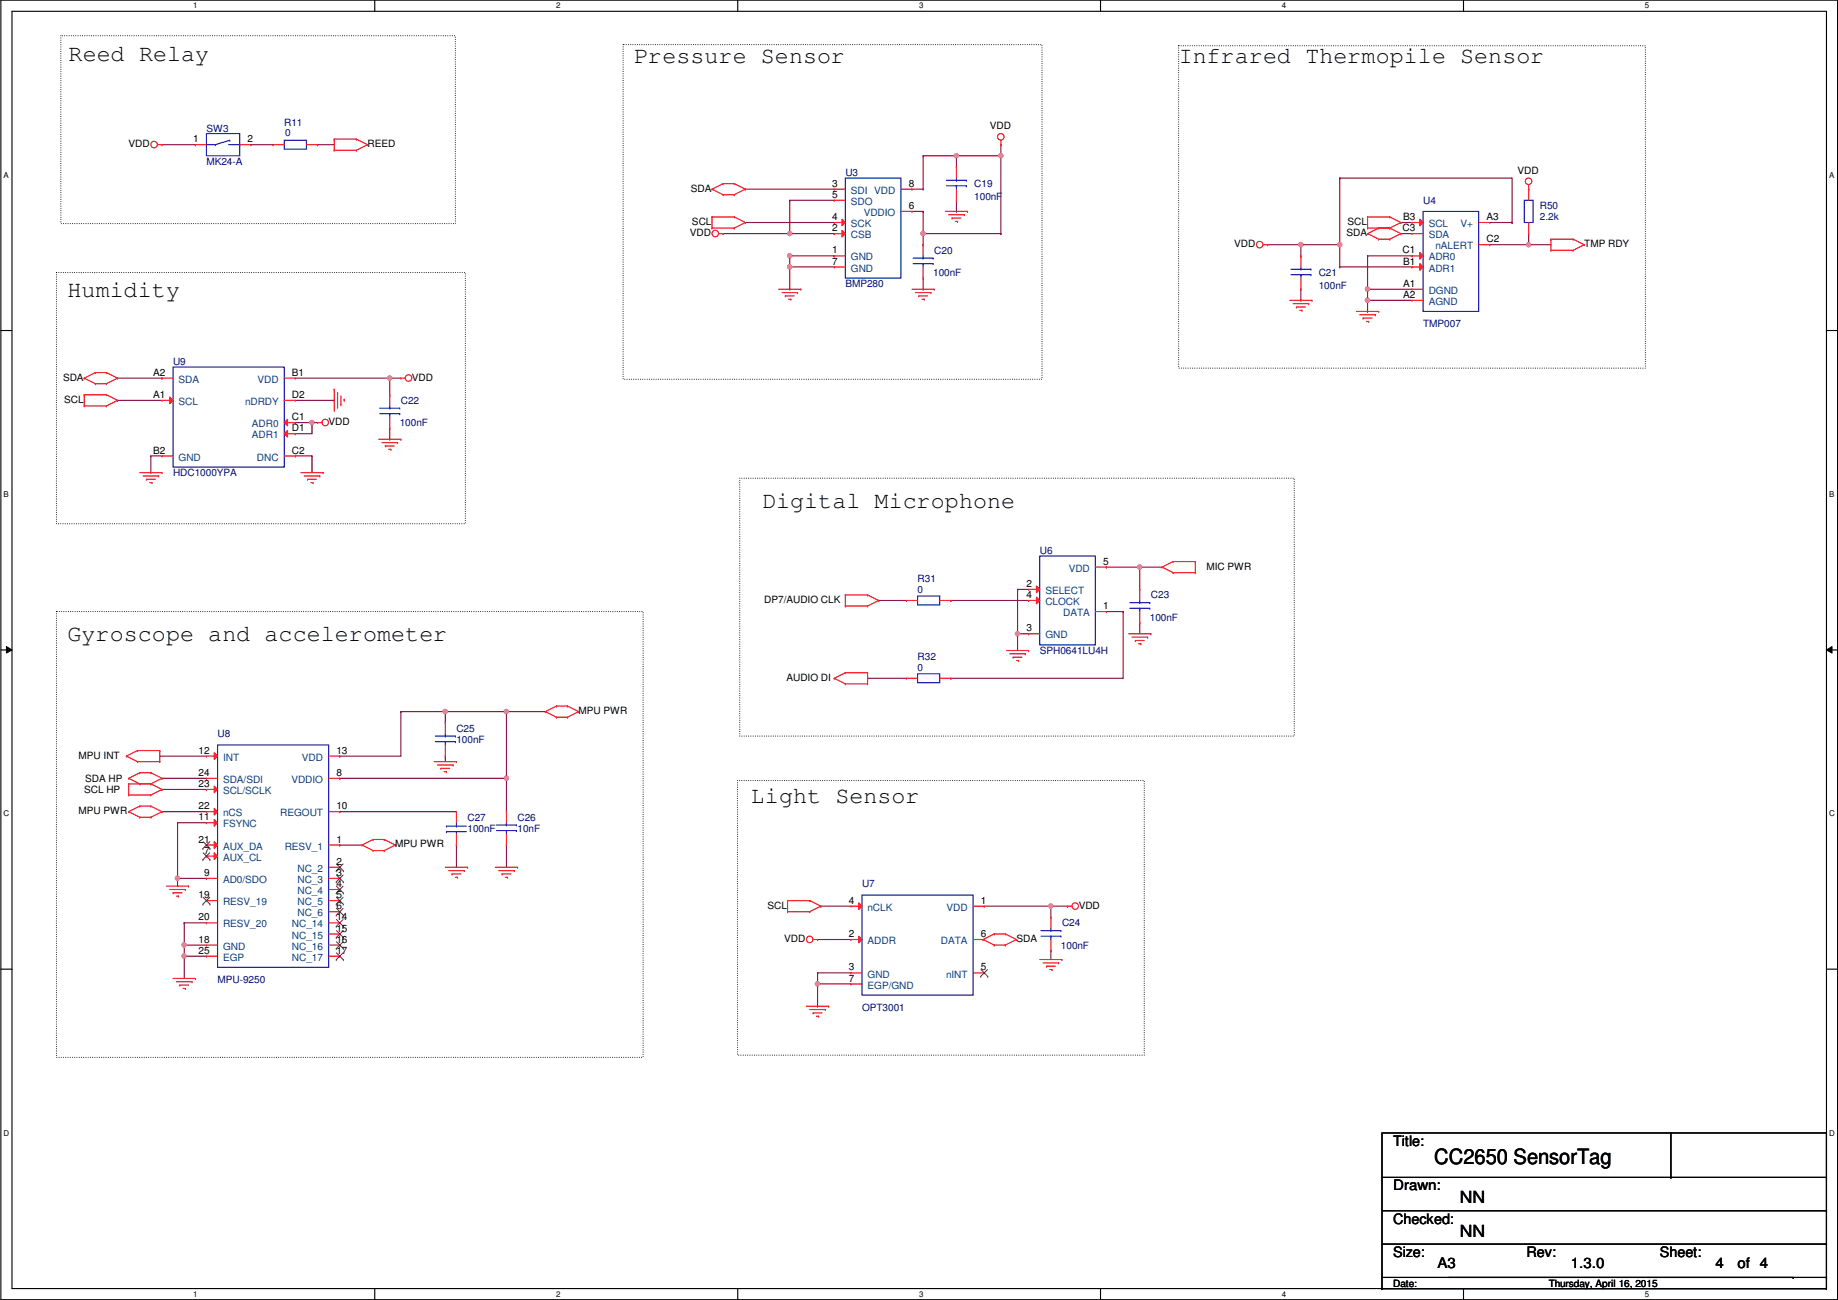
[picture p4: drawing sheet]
<svg xmlns="http://www.w3.org/2000/svg" width="420mm" height="297mm" viewBox="0 0 420 297" stroke-linecap="round" stroke-linejoin="round" font-family="sans-serif">
<path d="M.2 0h419.9v297h-419.9zM2.7 2.6h414.8v291.8h-414.8z" fill="none" stroke="#000" stroke-width=".25"/>
<g fill="#fff">
<path d="M44.2 .3h1v2h-1z"/>
<path d="M44.2 294.7h1v2h-1z"/>
</g>
<path d="M85.7 0v2.6M85.7 294.4v2.6" fill="none" stroke="#000" stroke-width=".25"/>
<g fill="#fff">
<path d="M127.1 .3h1v2h-1z"/>
<path d="M127.1 294.7h1v2h-1z"/>
</g>
<path d="M168.6 0v2.6M168.6 294.4v2.6" fill="none" stroke="#000" stroke-width=".25"/>
<g fill="#fff">
<path d="M210.1 .3h1v2h-1z"/>
<path d="M210.1 294.7h1v2h-1z"/>
</g>
<path d="M251.6 0v2.6M251.6 294.4v2.6" fill="none" stroke="#000" stroke-width=".25"/>
<g fill="#fff">
<path d="M293 .3h1v2h-1z"/>
<path d="M293 294.7h1v2h-1z"/>
</g>
<path d="M334.5 0v2.6M334.5 294.4v2.6" fill="none" stroke="#000" stroke-width=".25"/>
<g fill="#fff">
<path d="M376 .3h1v2h-1z"/>
<path d="M376 294.7h1v2h-1z"/>
<path d="M.8 39h1.2v2h-1.2z"/>
<path d="M418.2 39h1.1v2h-1.1z"/>
<path d="M.8 112h1.2v2h-1.2z"/>
<path d="M418.2 112h1.1v2h-1.1z"/>
</g>
<path d="M.2 75.5h2.5M417.5 75.5h2.6" fill="none" stroke="#000" stroke-width=".25"/>
<g fill="#fff">
<path d="M.8 185h1.3v1.9h-1.3z"/>
<path d="M418.2 185h1.2v1.9h-1.2z"/>
</g>
<path d="M.2 148.5h2.5M417.5 148.5h2.6" fill="none" stroke="#000" stroke-width=".25"/>
<path d="M1.5 147.7l1.2 .8-1.2 .7zM417.5 148.5l1.3-.8v1.5z" fill="#000"/>
<path d="M1.5 147.7l1.2 .8-1.2 .7zM417.5 148.5l1.3-.8v1.5z" fill="none" stroke="#000" stroke-width=".23"/>
<g fill="#fff">
<path d="M.8 257.9h1.3v2h-1.3z"/>
<path d="M418.2 257.9h1.2v2h-1.2z"/>
</g>
<path d="M.2 221.4h2.5M417.5 221.4h2.6" fill="none" stroke="#000" stroke-width=".25"/>
<path d="M13.9 8.2h90.2v42.9h-90.2zM142.4 10.2h95.8v76.5h-95.8zM269.4 10.5h106.7v73.6h-106.7zM12.9 62.3h93.5v57.4h-93.5zM169.1 109.3h126.8v58.9h-126.8zM12.9 139.7h134.1v101.9h-134.1zM168.6 178.4h93v62.7h-93z" fill="none" stroke="#000" stroke-width=".25" stroke-dasharray="0 .5"/>
<g fill="none" stroke="#800040" stroke-width=".25">
<path d="M72.6 33.1h.1M72.6 33.1h3.8M170.4 43.2h.1M170.4 50.8h.1M170.4 43.2h20.3M170.4 50.8h20.3M180.3 58.5h.2M180.5 58.5h.1M340.6 50.8h5M345.6 50.8h.1M115.8 177.8h.1M115.8 177.8v7.7"/>
<path d="M40.6 200.7h.1M40.6 200.7h6.6"/>
</g>
<circle cx="40.6" cy="200.7" r=".49" fill="#f0f"/>
<circle cx="40.6" cy="200.7" r=".49" fill="none" stroke="#f0f" stroke-width=".25"/>
<g fill="none" stroke="#800040" stroke-width=".25">
<path d="M26.9 91.5h.1M26.9 91.5h10.1M26.9 86.4h10.1M37 86.4h.1M36.5 172.8h.1M36.5 172.8h10.7M37 177.8h.1M37 177.8h10.2M101.8 172.8h.1M101.8 172.8v1.2M37 180.4h.1M37 180.4h10.2"/>
<path d="M40.6 188h.1M40.6 188v14.5M40.6 188h6.6M77.7 185.5h.1M77.7 185.5h26.6M104.3 193.1h.1M104.3 193.1v5.1M115.8 193.1h.1M115.8 193.1v5.1M40.6 200.7h.1M187.7 207.1h.1M187.7 207.1h6.8"/>
<path d="M224.7 214.7h.1M224.7 214.7h.3M225 207.1h.1M225 207.1h15.2M240.2 217.2h.1M240.2 217.2v2"/>
</g>
<circle cx="240.2" cy="207" r=".49" fill="#f0f"/>
<circle cx="240.2" cy="207" r=".49" fill="none" stroke="#f0f" stroke-width=".25"/>
<g fill="none" stroke="#800040" stroke-width=".25">
<path d="M165.3 53.4h.1M165.3 53.4h15.2M89.1 86.4h.1M89.1 86.4v3.8M89.1 86.4h2.5M77.7 177.8h.1M77.7 177.8h38.1M37 185.5h.1M37 185.5h10.2M240.2 207.1h.1M240.2 207.1v2.5M240.2 207.1h3.8"/>
<path d="M244 207.1h.1M186.9 224.8h.1M186.9 222.3h.1M186.9 222.3v2.5M186.9 222.3h7.6"/>
</g>
<circle cx="115.7" cy="177.8" r=".49" fill="#f0f"/>
<circle cx="115.7" cy="177.8" r=".49" fill="none" stroke="#f0f" stroke-width=".25"/>
<path d="M42.1 210.9h.1M42.1 215.9h.1M42.1 210.9h5.1M42.1 210.9v7.6M42.1 215.9h5.1" fill="none" stroke="#800040" stroke-width=".25"/>
<circle cx="42.1" cy="218.5" r=".49" fill="#f0f"/>
<circle cx="42.1" cy="218.5" r=".49" fill="none" stroke="#f0f" stroke-width=".25"/>
<circle cx="42.1" cy="215.9" r=".49" fill="#f0f"/>
<circle cx="42.1" cy="215.9" r=".49" fill="none" stroke="#f0f" stroke-width=".25"/>
<path d="M211 53.4h17.8M228.8 53.4h.1M42.1 218.5h.1M42.1 218.5h5.1M42.1 218.5v5.1" fill="none" stroke="#800040" stroke-width=".25"/>
<circle cx="211" cy="53.4" r=".49" fill="#f0f"/>
<circle cx="211" cy="53.4" r=".49" fill="none" stroke="#f0f" stroke-width=".25"/>
<path d="M211 35.6h.1M211 35.6v7.6M211 35.6h7.6M218.6 35.6h.1M208.5 48.3h2.5M208.5 43.2h2.5M211 48.3h.1M211 43.2h.1M211 48.3v5.1M211 66.1h.1M211 63.5v2.6" fill="none" stroke="#800040" stroke-width=".25"/>
<circle cx="218.6" cy="35.6" r=".49" fill="#f0f"/>
<circle cx="218.6" cy="35.6" r=".49" fill="none" stroke="#f0f" stroke-width=".25"/>
<path d="M218.6 38.1h.1M228.8 33.1h.1M228.8 35.6h.1M228.8 33.1v20.3M228.8 35.6h-10.2v2.5M218.6 48.3h.1M218.6 45.8v2.5M228.8 53.4h.1" fill="none" stroke="#800040" stroke-width=".25"/>
<circle cx="228.8" cy="35.6" r=".49" fill="#f0f"/>
<circle cx="228.8" cy="35.6" r=".49" fill="none" stroke="#f0f" stroke-width=".25"/>
<path d="M312.6 58.5h.1M312.6 58.5h10.2M312.6 58.5v7.6M312.6 66.1h.1M312.6 66.1h10.2" fill="none" stroke="#800040" stroke-width=".25"/>
<circle cx="312.6" cy="66.1" r=".49" fill="#f0f"/>
<circle cx="312.6" cy="66.1" r=".49" fill="none" stroke="#f0f" stroke-width=".25"/>
<path d="M312.6 68.6h.1M312.6 66.1v2.5M312.6 68.6h10.2" fill="none" stroke="#800040" stroke-width=".25"/>
<circle cx="312.6" cy="68.6" r=".49" fill="#f0f"/>
<circle cx="312.6" cy="68.6" r=".49" fill="none" stroke="#f0f" stroke-width=".25"/>
<path d="M289.8 55.9h7.6M297.4 55.9h.1M297.4 58.5h.1M297.4 55.9v2.6M297.4 68.6h.1M297.4 66.1v2.5M312.6 71.2h.1M312.6 68.6v2.6" fill="none" stroke="#800040" stroke-width=".25"/>
<circle cx="297.4" cy="55.9" r=".49" fill="#f0f"/>
<circle cx="297.4" cy="55.9" r=".49" fill="none" stroke="#f0f" stroke-width=".25"/>
<path d="M297.4 55.9h8.9M306.3 55.9h.1M306.3 55.9v5.1" fill="none" stroke="#800040" stroke-width=".25"/>
<circle cx="306.2" cy="55.9" r=".49" fill="#f0f"/>
<circle cx="306.2" cy="55.9" r=".49" fill="none" stroke="#f0f" stroke-width=".25"/>
<g fill="none" stroke="#800040" stroke-width=".25">
<path d="M180.5 45.8h.1M180.5 45.8h10.2M180.5 58.5h10.2M190.7 58.5h.1M211 55.9h.1M211 53.4v2.5M306.3 40.7h.1M306.3 40.7h39.3v10.1M306.3 40.7v15.2M345.6 50.8h.1M306.3 61h.1M306.3 61h16.5"/>
<path d="M77.7 172.8h.1M91.6 162.6h.1M91.6 162.6v10.2h-13.9M91.6 162.6h10.2"/>
</g>
<circle cx="180.5" cy="58.4" r=".49" fill="#f0f"/>
<circle cx="180.5" cy="58.4" r=".49" fill="none" stroke="#f0f" stroke-width=".25"/>
<path d="M180.5 58.5v2.5M180.5 61h.1M180.5 61h10.2" fill="none" stroke="#800040" stroke-width=".25"/>
<circle cx="180.5" cy="61" r=".49" fill="#f0f"/>
<circle cx="180.5" cy="61" r=".49" fill="none" stroke="#f0f" stroke-width=".25"/>
<path d="M180.5 53.4h.1M180.5 45.8v7.6M180.5 53.4h10.2M190.7 53.4h.1M180.5 66.1h.1M180.5 61v5.1" fill="none" stroke="#800040" stroke-width=".25"/>
<circle cx="180.5" cy="53.4" r=".49" fill="#f0f"/>
<circle cx="180.5" cy="53.4" r=".49" fill="none" stroke="#f0f" stroke-width=".25"/>
<path d="M101.8 162.6h.1M101.8 162.6h14" fill="none" stroke="#800040" stroke-width=".25"/>
<circle cx="115.7" cy="162.6" r=".49" fill="#f0f"/>
<circle cx="115.7" cy="162.6" r=".49" fill="none" stroke="#f0f" stroke-width=".25"/>
<circle cx="101.8" cy="162.6" r=".49" fill="#f0f"/>
<circle cx="101.8" cy="162.6" r=".49" fill="none" stroke="#f0f" stroke-width=".25"/>
<path d="M340.6 55.9h8.9M349.5 55.9h.1M101.8 162.6h.1M101.8 162.6v2.5M115.8 162.6h.1M115.8 162.6h8.9M115.8 162.6v15.2M186.9 214.7h.1M186.9 214.7h7.6" fill="none" stroke="#800040" stroke-width=".25"/>
<circle cx="349.4" cy="55.9" r=".49" fill="#f0f"/>
<circle cx="349.4" cy="55.9" r=".49" fill="none" stroke="#f0f" stroke-width=".25"/>
<path d="M320.2 50.8h.1M320.2 53.4h.1M320.2 50.8h2.6M320.2 53.4h2.6M349.5 55.9h.1M349.5 53.4v2.5M349.5 55.9h5M354.5 55.9h.1M186.9 224.8h.1M186.9 229.9h.1M186.9 224.8h7.6M186.9 224.8v5.1" fill="none" stroke="#800040" stroke-width=".25"/>
<circle cx="186.9" cy="224.8" r=".49" fill="#f0f"/>
<circle cx="186.9" cy="224.8" r=".49" fill="none" stroke="#f0f" stroke-width=".25"/>
<path d="M232.6 134.7h.1M232.6 134.7h2.6M232.6 134.7v10.1M252.9 129.6h.1M252.9 129.6h12.7M260.6 129.6h.1M260.6 129.6v5.1" fill="none" stroke="#800040" stroke-width=".25"/>
<circle cx="260.5" cy="129.6" r=".49" fill="#f0f"/>
<circle cx="260.5" cy="129.6" r=".49" fill="none" stroke="#f0f" stroke-width=".25"/>
<path d="M217.4 137.2h.1M217.4 137.2h17.8M232.6 144.8h.1M232.6 144.8h2.6M260.6 142.3h.1M260.6 142.3v2.5" fill="none" stroke="#800040" stroke-width=".25"/>
<circle cx="232.6" cy="144.8" r=".49" fill="#f0f"/>
<circle cx="232.6" cy="144.8" r=".49" fill="none" stroke="#f0f" stroke-width=".25"/>
<g fill="none" stroke="#800040" stroke-width=".25">
<path d="M67.5 96.6h.1M67.5 91.5h8.9M67.5 96.6h3.8M76.4 91.5h.1M67.5 104.2h.1M67.5 104.2h3.8M71.3 104.2h.1M71.3 104.2v3.8M200.9 137.2h.1M200.9 137.2h6.3M252.9 139.7h.1M252.9 139.7h3.8"/>
<path d="M256.7 139.7h.1M256.7 139.7v15.3h-39.3M198.3 155h.1M198.3 155h8.9M217.4 155h.1M232.6 144.8h.1M232.6 144.8v3.8M77.7 193.1h.1M77.7 193.1h5.1"/>
</g>
<circle cx="71.3" cy="96.5" r=".49" fill="#f0f"/>
<circle cx="71.3" cy="96.5" r=".49" fill="none" stroke="#f0f" stroke-width=".25"/>
<path d="M67.5 99.1h.1M67.5 86.4h21.6M71.3 96.6h.1M71.3 96.6v2.5h-3.8M71.3 96.6h1.3M89.1 86.4h.1" fill="none" stroke="#800040" stroke-width=".25"/>
<circle cx="89.1" cy="86.4" r=".49" fill="#f0f"/>
<circle cx="89.1" cy="86.4" r=".49" fill="none" stroke="#f0f" stroke-width=".25"/>
<path d="M37 33.1h7.7M44.7 33.1h.1M57.4 33.1h5M62.4 33.1h.1M89.1 97.8v2.6M34.5 104.2h.1M34.5 108h.1M34.5 104.2h2.5M34.5 104.2v3.8M89.1 100.4h.1" fill="none" stroke="#800040" stroke-width=".25"/>
<g fill="none" stroke="#f00" stroke-width=".25">
<path d="M36 33.1h1M37 33.1h.1M44.7 33.1h.1M44.7 33.1h2.5M54.8 33.1h2.6M57.4 33.1h.1M76.4 34.3h.1M76.4 31.8h.1M76.4 31.8h5.1M76.4 34.3h5.1M76.4 31.8v2.5M81.5 31.8h.1"/>
<path d="M81.5 34.3h.1M81.5 31.8l2.5 1.3M84 33.1h.1M84 33.1l-2.5 1.2M228.8 33.1h.1M228.8 32v1.1M162.8 52.1h.1M162.8 49.6h.1M162.8 43.2h.1M162.8 49.6h5M162.8 52.1h5M162.8 49.6v2.5"/>
<path d="M162.8 43.2l2.5 1.3M164.3 53.4h1M165.3 42h.1M165.3 44.5h.1M165.3 53.4h.1M165.3 42l-2.5 1.2M165.3 42h2.5M165.3 44.5h2.5M167.8 49.6h.1M167.8 52.1h.1M167.8 42h.1M167.8 44.5h.1"/>
<path d="M167.8 49.6l2.6 1.2M167.8 42l2.6 1.2M170.4 50.8h.1M170.4 43.2h.1M170.4 50.8l-2.6 1.3M170.4 43.2l-2.6 1.3M211 55.9h.1M211 55.9v2.6M216.1 48.3h5.1M216.9 49.1h3.5M217.6 49.8h.1M217.6 49.8h2.1"/>
<path d="M218.4 50.6h.5M218.9 50.6h.1M220.4 49.1h.1M221.2 48.3h.1M288.7 55.9h1.1M289.8 55.9h.1M312.6 52.1h.1M312.6 49.6h.1M312.6 53.4h.1M312.6 49.6h5.1M312.6 52.1h5.1M312.6 49.6v2.5"/>
<path d="M312.6 53.4l2.6 1.3M315.2 52.1h.1M315.2 54.7h.1M315.2 52.1l-2.6 1.3M315.2 54.7h2.5M317.7 49.6h.1M317.7 52.1h.1M317.7 54.7h.1M317.7 49.6l2.5 1.2M317.7 52.1l2.5 1.3M320.2 50.8h.1M320.2 53.4h.1"/>
<path d="M320.2 50.8l-2.5 1.3M320.2 53.4l-2.5 1.3M349.5 43.2h.1M349.5 53.4h.1M349.5 42.2v3.6M349.5 50.8v2.6M354.5 57.2h.1M354.5 54.7h.1M354.5 54.7h5.1M354.5 57.2h5.1M354.5 54.7v2.5M359.6 54.7h.1"/>
<path d="M359.6 57.2h.1M359.6 54.7l2.6 1.2M362.2 55.9h.1M362.2 55.9l-2.6 1.3M178 66.1h5.1M178.8 66.8h3.5M179.5 67.6h.1M179.5 67.6h2.1M180.3 68.4h.5M180.8 68.4h.1M182.3 66.8h.1M183.1 66.1h.1"/>
<path d="M208.5 66.1h5.1M209.2 66.8h3.6M210 67.6h.1M210 67.6h2M210.8 68.4h.5M211 63.5h.1M211 61v2.5M211.3 68.4h.1M212.8 66.8h.1M213.6 66.1h.1M294.8 68.6h5.1M295.6 69.4h3.6"/>
<path d="M296.4 70.1h.1M296.4 70.1h2M297.1 70.9h.5M297.6 70.9h.1M299.2 69.4h.1M299.9 68.6h.1M310.1 71.2h5.1M310.8 71.9h3.6M311.6 72.7h.1M311.6 72.7h2M312.4 73.4h.5M312.9 73.4h.1"/>
<path d="M314.4 71.9h.1M315.2 71.2h.1M19.3 92.8h.1M19.3 90.2h.1M19.3 86.4h.1M19.3 90.2h5M19.3 92.8h5M19.3 90.2v2.6M19.3 86.4l2.5 1.3M21.8 85.1h.1M21.8 87.7h.1M21.8 85.1l-2.5 1.3"/>
<path d="M21.8 85.1h2.5M21.8 87.7h2.5M24.3 90.2h.1M24.3 92.8h.1M24.3 85.1h.1M24.3 87.7h.1M24.3 90.2l2.6 1.3M24.3 85.1l2.6 1.3M26.9 91.5h.1M26.9 86.4h.1M26.9 91.5l-2.6 1.3M26.9 86.4l-2.6 1.3"/>
<path d="M72.6 96.6h.1M72.6 96.6h1M76.4 88.9h.1M76.4 88.9v5.1M77.2 89.7h.1M77.2 89.7v3.6M77.9 92.5h.1M77.9 90.5v2M78.7 91.2h.1M78.7 91.2v.5M91.6 86.4h.1M91.6 86.4h1.1"/>
<path d="M32 108h5M32.7 108.8h3.6M33.5 109.5h.1M33.5 109.5h2M34.2 110.3h.5M34.7 110.3h.1M36.3 108.8h.1M37 108h.1M68.8 108h5.1M69.5 108.8h3.6M70.3 109.5h.1M70.3 109.5h2"/>
<path d="M71.1 110.3h.5M71.6 110.3h.1M73.1 108.8h.1M73.9 108h.1M86.6 100.4h5M87.3 101.1h3.6M88.1 101.9h.1M88.1 101.9h2M88.8 102.7h.6M89.4 102.7h.1M90.9 101.1h.1M91.6 100.4h.1"/>
<path d="M193.2 138.5h.1M193.2 135.9h.1M193.2 135.9h5.1M193.2 138.5h5.1M193.2 135.9v2.6M198.3 135.9h.1M198.3 138.5h.1M198.3 135.9l2.6 1.3M200.9 137.2h.1M200.9 137.2l-2.6 1.3M207.2 137.2h.1M207.2 137.2h2.6"/>
<path d="M214.8 137.2h2.6M217.4 137.2h.1M265.6 129.6h.1M265.6 129.6l2.6 1.3M268.2 130.9h.1M268.2 128.3h.1M268.2 130.9h5.1M268.2 128.3l-2.6 1.3M268.2 128.3h5.1M273.3 128.3h.1M273.3 130.9h.1M273.3 128.3v2.6"/>
<path d="M190.7 155h.1M190.7 155l2.5 1.3M193.2 156.3h.1M193.2 153.7h.1M193.2 156.3h5.1M193.2 153.7l-2.5 1.3M193.2 153.7h5.1M198.3 153.7h.1M198.3 156.3h.1M198.3 153.7v2.6M207.2 155h.1M207.2 155h2.6"/>
<path d="M214.8 155h2.6M217.4 155h.1M230.1 148.6h5.1M230.8 149.4h3.6M231.6 150.2h.1M231.6 150.2h2M232.4 150.9h.5M232.9 150.9h.1M234.4 149.4h.1M235.2 148.6h.1M258 144.8h5.1M258.8 145.6h3.5"/>
<path d="M259.5 146.3h.1M259.5 146.3h2.1M260.3 147.1h.5M260.8 147.1h.1M262.3 145.6h.1M263.1 144.8h.1M28.9 172.8h.1M28.9 172.8l2.5 1.2M29.4 179.1h.1M29.4 177.8h.1M29.4 179.1h5.1M29.4 179.1v2.6"/>
<path d="M29.4 177.8l2.6 1.3M31.4 174h.1M31.4 171.5h.1M31.4 174h5.1M31.4 171.5l-2.5 1.3M31.4 171.5h5.1M32 176.6h.1M32 179.1h.1M32 176.6l-2.6 1.2M32 176.6h2.5M34.5 179.1h.1M34.5 176.6h.1"/>
<path d="M34.5 179.1l2.5 1.3M34.5 176.6l2.5 1.2M36.5 171.5h.1M36.5 174h.1M36.5 171.5v2.5M37 177.8h.1M37 177.8l-2.5 1.3M99.3 174h5M100 174.8h3.6M100.8 175.6h.1M100.8 175.6h2M101.5 176.3h.6"/>
<path d="M102.1 176.3h.1M103.6 174.8h.1M104.3 174h.1M124.7 162.6h.1M124.7 162.6l2.5 1.3M127.2 163.9h.1M127.2 161.3h.1M127.2 163.9h2.5M127.2 161.3l-2.5 1.3M127.2 161.3h2.5M129.7 163.9h.1M129.7 161.3h.1"/>
<path d="M129.7 161.3l2.6 1.3M132.3 162.6h.1M132.3 162.6l-2.6 1.3M29.4 181.7h.1M29.4 185.5h.1M29.4 181.7h5.1M29.4 185.5l2.6 1.2M32 184.2h.1M32 186.7h.1M32 184.2l-2.6 1.3M32 184.2h2.5M32 186.7h2.5"/>
<path d="M34.5 181.7h.1M34.5 184.2h.1M34.5 186.7h.1M34.5 184.2l2.5 1.3M37 180.4h.1M37 185.5h.1M37 180.4l-2.5 1.3M37 185.5l-2.5 1.2M82.8 193.1h.1M82.8 193.1l2.5 1.3M85.3 194.4h.1M85.3 191.8h.1"/>
<path d="M85.3 194.4h2.5M85.3 191.8l-2.5 1.3M85.3 191.8h2.5M87.8 194.4h.1M87.8 191.8h.1M87.8 191.8l2.6 1.3M90.4 193.1h.1M90.4 193.1l-2.6 1.3M101.8 198.2h5.1M102.6 198.9h3.5M103.3 199.7h.1M103.3 199.7h2.1"/>
<path d="M106.1 198.9h.1M106.9 198.2h.1M113.2 198.2h5.1M114 198.9h3.5M114.8 199.7h.1M114.8 199.7h2M115.8 185.5h.1M115.8 193.1h.1M115.8 185.5v2.5M115.8 190.5v2.6M117.5 198.9h.1M118.3 198.2h.1"/>
<path d="M38 202.5h5.1M38.8 203.2h3.6M39.6 204h.1M39.6 204h2M40.3 204.8h.5M40.8 204.8h.1M42.4 203.2h.1M43.1 202.5h.1M75.1 208.3h2.6M77.7 208.3h.1M104.1 200.4h.5M104.6 200.4h.1"/>
<path d="M115.5 200.4h.5M116 200.4h.1M180 208.3h.1M180 205.8h.1M180 205.8h5.1M180 208.3h5.1M180 205.8v2.5M185.1 205.8h.1M185.1 208.3h.1M185.1 205.8l2.6 1.3M185.9 214.7h1M186.9 214.7h.1"/>
<path d="M187.7 207.1h.1M187.7 207.1l-2.6 1.2M224.7 214.7h.1M224.7 214.7l2.6 1.2M227.3 215.9h.1M227.3 213.4h.1M227.3 215.9h2.5M227.3 213.4l-2.6 1.3M227.3 213.4h2.5M229.8 215.9h.1M229.8 213.4h.1M229.8 213.4l2.6 1.3"/>
<path d="M232.4 214.7h.1M232.4 214.7l-2.6 1.2M237.7 219.2h5.1M242.8 219.2h.1M244 207.1h.1M244 207.1h1.1M39.6 223.6h5.1M40.3 224.3h3.6M41.1 225.1h.1M41.1 225.1h2M41.9 225.8h.5M42.4 225.8h.1"/>
<path d="M43.9 224.3h.1M44.7 223.6h.1M184.4 229.9h5M185.1 230.7h3.6M185.9 231.4h.1M185.9 231.4h2M186.6 232.2h.5M187.1 232.2h.1M188.7 230.7h.1M189.4 229.9h.1M238.5 220h3.5M239.2 220.8h.1"/>
<path d="M239.2 220.8h2M240 221.5h.5M240.5 221.5h.1M242 220h.1"/>
<circle cx="35.2" cy="33" r=".75"/>
<circle cx="228.8" cy="31.3" r=".75"/>
<circle cx="163.5" cy="53.4" r=".75"/>
<circle cx="288" cy="55.9" r=".75"/>
<circle cx="349.4" cy="41.4" r=".75"/>
<circle cx="74.3" cy="96.5" r=".75"/>
<circle cx="93.4" cy="86.4" r=".75"/>
<circle cx="185.1" cy="214.6" r=".75"/>
<circle cx="245.8" cy="207" r=".75"/>
</g>
<g fill="none" stroke="#000" stroke-width=".25">
<path d="M315.9 258.9h101.6v33h-101.6zM382 258.9v10.1M315.9 269h101.6M315.9 276.6h101.6M382 269h.1M417.5 269h.1M417.5 276.6h.1M315.9 294.4h.1M315.9 284.3h101.6M315.9 291.9v2.5M315.9 294.4h101.6M331.2 291.9h78.7"/>
<path d="M409.9 291.9h.1M417.5 284.3h.1M417.5 294.4h.1M417.5 291.9h.1M417.5 291.9v2.5"/>
</g>
<g fill="none" stroke="#00f" stroke-width=".25">
<path d="M47.2 30.5h7.6v5.1h-7.6zM47.2 33.1h2M49.2 33.1h.1M52.3 33.1h2.5M52.5 32h.1M52.5 32l-3.3 1.1M54.8 33.1h.1M208.7 59h4.6M211 59h.1M211 58.5v.5M213.3 59h.1M348.4 45.8h2.1v5h-2.1z"/>
<path d="M208.7 60.2h4.6M211 60.2h.1M211 60.2v.8M213.3 60.2h.1M209.8 136.2h5v2h-5zM209.8 154h5v2h-5zM49.7 170.2h25.4v50.8h-25.4zM113.5 189.8h4.6M113.5 188.5h4.6M115.8 188.5h.1M115.8 189.8h.1M115.8 188v.5"/>
<path d="M115.8 189.8v.7M118.1 189.8h.1M118.1 188.5h.1"/>
</g>
<path d="M76.9 209.1h.1M76.9 207.6l1.6 1.5M78.4 207.6l-1.5 1.5M78.5 209.1h.1" fill="none" stroke="#804000" stroke-width=".23"/>
<path d="M49 192.3l.7 .8-.7 .7z" fill="#f00"/>
<path d="M47.2 193.1h.1M47.2 193.1h2.5M49 192.3l.7 .8-.7 .7z" fill="none" stroke="#f00" stroke-width=".25"/>
<path d="M46.4 193.9h.1M46.4 192.3l1.6 1.6M48 192.3l-1.6 1.6M48 193.9h.1" fill="none" stroke="#804000" stroke-width=".23"/>
<path d="M49 194.9l.7 .7-.7 .8z" fill="#f00"/>
<path d="M75.1 177.8h2.6M77.7 177.8h.1M47.2 195.6h.1M47.2 195.6h2.5M49 194.9l.7 .7-.7 .8zM75.1 185.5h2.6M77.7 185.5h.1M47.2 200.7h.1M47.2 200.7h2.5" fill="none" stroke="#f00" stroke-width=".25"/>
<path d="M46.4 196.4h.1M46.4 194.9l1.6 1.5M48 194.9l-1.6 1.5M48 196.4h.1" fill="none" stroke="#804000" stroke-width=".23"/>
<path d="M49 187.2l.7 .8-.7 .8z" fill="#f00"/>
<path d="M47.2 188h.1M47.2 188h2.5M49 187.2l.7 .8-.7 .8z" fill="none" stroke="#f00" stroke-width=".25"/>
<path d="M49 172l.7 .8-.7 .7z" fill="#f00"/>
<g fill="none" stroke="#f00" stroke-width=".25">
<path d="M47.2 172.8h.1M47.2 172.8h2.5M49 172l.7 .8-.7 .7zM75.1 172.8h2.6M77.7 172.8h.1M75.1 193.1h2.6M77.7 193.1h.1M47.2 215.9h.1M47.2 205.8h.1M47.2 210.9h.1M47.2 215.9h2.5M47.2 205.8h2.5"/>
<path d="M47.2 210.9h2.5"/>
</g>
<path d="M46.4 206.6h.1M46.4 205l1.6 1.6M48 205l-1.6 1.6M48 206.6h.1" fill="none" stroke="#804000" stroke-width=".23"/>
<path d="M49 184.7l.7 .8-.7 .7z" fill="#f00"/>
<path d="M47.2 185.5h.1M47.2 185.5h2.5M49 184.7l.7 .8-.7 .7z" fill="none" stroke="#f00" stroke-width=".25"/>
<path d="M49 179.6l.7 .8-.7 .7z" fill="#f00"/>
<g fill="none" stroke="#f00" stroke-width=".25">
<path d="M37 86.4h.1M37 86.4h2.6M89.1 90.2h.1M89.1 97.8h.1M89.1 90.2v2.6M89.1 95.3v2.5M37 104.2h.1M37 104.2h2.6M47.2 177.8h.1M47.2 177.8h2.5M49 179.6l.7 .8-.7 .7zM47.2 180.4h.1"/>
<path d="M47.2 180.4h2.5M75.1 198.2h2.6M77.7 198.2h.1M47.2 218.5h.1M47.2 218.5h2.5M75.1 218.5h2.6M75.1 210.9h2.6M75.1 213.4h2.6M75.1 215.9h2.6M75.1 200.7h2.6M75.1 203.2h2.6M75.1 205.8h2.6"/>
<path d="M77.7 210.9h.1M77.7 213.4h.1M77.7 215.9h.1M77.7 218.5h.1M77.7 200.7h.1M77.7 203.2h.1M77.7 205.8h.1"/>
</g>
<g fill="none" stroke="#804000" stroke-width=".23">
<path d="M76.9 199h.1M76.9 197.4l1.6 1.6M76.9 199.9l1.6 1.6M78.4 197.4l-1.5 1.6M78.4 199.9l-1.5 1.6M78.5 199h.1M76.9 211.7h.1M76.9 214.2h.1M76.9 216.7h.1M76.9 219.3h.1M76.9 201.5h.1M76.9 204h.1"/>
<path d="M76.9 206.6h.1M76.9 210.1l1.6 1.6M76.9 212.6l1.6 1.6M76.9 215.2l1.6 1.5M76.9 217.7l1.6 1.6M76.9 202.5l1.6 1.5M76.9 205l1.6 1.6M78.4 210.1l-1.5 1.6M78.4 212.6l-1.5 1.6M78.4 215.2l-1.5 1.5M78.4 217.7l-1.5 1.6M78.4 202.5l-1.5 1.5"/>
<path d="M78.4 205l-1.5 1.6M78.5 211.7h.1M78.5 214.2h.1M78.5 216.7h.1M78.5 219.3h.1M78.5 201.5h.1M78.5 204h.1M78.5 206.6h.1"/>
</g>
<path d="M39.6 83.9h25.4v22.8h-25.4zM86.8 94.5h4.6M86.8 93.3h4.6M89.1 93.3h.1M89.1 94.5h.1M89.1 92.8v.5M89.1 94.5v.8M91.4 94.5h.1M91.4 93.3h.1" fill="none" stroke="#00f" stroke-width=".25"/>
<path d="M38.8 90.7l.8 .8-.8 .7z" fill="#f00"/>
<path d="M37 91.5h.1M37 91.5h2.6M38.8 90.7l.8 .8-.8 .7zM65 86.4h2.5M67.5 86.4h.1" fill="none" stroke="#f00" stroke-width=".25"/>
<path d="M65 96.6l.7-.8v1.5z" fill="#f00"/>
<path d="M65 96.6l.7-.8v1.5zM65 96.6h2.5M67.5 96.6h.1" fill="none" stroke="#f00" stroke-width=".25"/>
<path d="M65 99.1l.7-.8v1.6z" fill="#f00"/>
<g fill="none" stroke="#f00" stroke-width=".25">
<path d="M322.8 53.4h.1M322.8 53.4h2.5M338 55.9h2.6M338 50.8h2.6M340.6 55.9h.1M340.6 50.8h.1M322.8 66.1h.1M322.8 68.6h.1M322.8 66.1h2.5M322.8 68.6h2.5M65 99.1l.7-.8v1.6zM65 99.1h2.5"/>
<path d="M65 91.5h2.5M67.5 99.1h.1M67.5 91.5h.1M65 104.2h2.5M67.5 104.2h.1"/>
</g>
<path d="M325.3 48.3h12.7v22.9h-12.7z" fill="none" stroke="#00f" stroke-width=".25"/>
<path d="M324.6 60.2l.7 .8-.7 .8z" fill="#f00"/>
<path d="M322.8 61h.1M322.8 61h2.5M324.6 60.2l.7 .8-.7 .8z" fill="none" stroke="#f00" stroke-width=".25"/>
<path d="M324.6 50.1l.7 .7-.7 .8z" fill="#f00"/>
<path d="M322.8 50.8h.1M322.8 50.8h2.5M324.6 50.1l.7 .7-.7 .8z" fill="none" stroke="#f00" stroke-width=".25"/>
<path d="M324.6 57.7l.7 .8-.7 .7z" fill="#f00"/>
<path d="M297.4 58.5h.1M297.4 58.5v2.5M322.8 58.5h.1M322.8 58.5h2.5M324.6 57.7l.7 .8-.7 .7zM297.4 66.1h.1M297.4 63.5v2.6M222.5 222.3h2.5M225 222.3h.1" fill="none" stroke="#f00" stroke-width=".25"/>
<path d="M295.1 62.8h4.6M295.1 61.5h4.6M297.4 61.5h.1M297.4 62.8h.1M297.4 61v.5M297.4 62.8v.7M299.7 62.8h.1M299.7 61.5h.1M197.1 204.5h25.4v22.9h-25.4z" fill="none" stroke="#00f" stroke-width=".25"/>
<path d="M224.2 223.1h.1M224.2 221.5l1.6 1.6M225.8 221.5l-1.6 1.6M225.8 223.1h.1" fill="none" stroke="#804000" stroke-width=".23"/>
<path d="M196.3 213.9l.8 .8-.8 .7z" fill="#f00"/>
<path d="M194.5 214.7h.1M194.5 214.7h2.6M196.3 213.9l.8 .8-.8 .7zM222.5 207.1h2.5M225 207.1h.1M194.5 222.3h.1M194.5 224.8h.1M194.5 222.3h2.6M194.5 224.8h2.6" fill="none" stroke="#f00" stroke-width=".25"/>
<path d="M196.3 206.3l.8 .8-.8 .7z" fill="#f00"/>
<path d="M190.7 58.5h.1M190.7 58.5h2.5M194.5 207.1h.1M194.5 207.1h2.6M196.3 206.3l.8 .8-.8 .7zM222.5 214.7h2.5M225 214.7h.1" fill="none" stroke="#f00" stroke-width=".25"/>
<path d="M193.2 40.7h12.7v22.8h-12.7z" fill="none" stroke="#00f" stroke-width=".25"/>
<path d="M192.5 52.6l.7 .8-.7 .7z" fill="#f00"/>
<path d="M190.7 53.4h.1M190.7 43.2h.1M190.7 53.4h2.5M190.7 43.2h2.5M192.5 52.6l.7 .8-.7 .7zM205.9 48.3h2.6M208.5 48.3h.1M190.7 61h.1M190.7 61h2.5" fill="none" stroke="#f00" stroke-width=".25"/>
<path d="M192.5 50.1l.7 .7-.7 .8z" fill="#f00"/>
<g fill="none" stroke="#f00" stroke-width=".25">
<path d="M190.7 50.8h.1M190.7 45.8h.1M190.7 50.8h2.5M190.7 45.8h2.5M192.5 50.1l.7 .7-.7 .8zM205.9 43.2h2.6M208.5 43.2h.1M250.4 129.6h2.5M252.9 129.6h.1M260.6 134.7h.1M260.6 134.7v2.5M260.6 139.7v2.6"/>
<path d="M260.6 142.3h.1M101.8 165.1h.1M101.8 172.8h.1M101.8 165.1v2.6M101.8 170.2v2.6"/>
</g>
<g fill="none" stroke="#00f" stroke-width=".25">
<path d="M237.7 127h12.7v20.4h-12.7zM258.3 139h4.5M258.3 137.7h4.5M260.6 137.7h.1M260.6 139h.1M260.6 137.2v.5M260.6 139v.7M262.8 139h.1M262.8 137.7h.1M99.5 169.5h4.6M99.5 168.2h4.6M101.8 168.2h.1"/>
<path d="M101.8 169.5h.1M101.8 167.7v.5M101.8 169.5v.7M104.1 169.5h.1M104.1 168.2h.1"/>
</g>
<path d="M236.9 133.9l.8 .8-.8 .7z" fill="#f00"/>
<path d="M235.2 134.7h.1M235.2 134.7h2.5M236.9 133.9l.8 .8-.8 .7z" fill="none" stroke="#f00" stroke-width=".25"/>
<path d="M236.9 136.4l.8 .8-.8 .8z" fill="#f00"/>
<g fill="none" stroke="#f00" stroke-width=".25">
<path d="M62.4 33.1h.1M62.4 33.1h2.6M70.1 33.1h2.5M72.6 33.1h.1M218.6 38.1h.1M218.6 38.1v2.6M218.6 45.8h.1M218.6 43.2v2.6M235.2 137.2h.1M235.2 137.2h2.5M236.9 136.4l.8 .8-.8 .8zM250.4 139.7h2.5"/>
<path d="M252.9 139.7h.1M235.2 144.8h.1M235.2 144.8h2.5M104.3 193.1h.1M104.3 185.5h.1M104.3 185.5v2.5M104.3 190.5v2.6M240.2 209.6h.1M240.2 217.2h.1M240.2 209.6v2.5M240.2 214.7v2.5"/>
</g>
<g fill="none" stroke="#00f" stroke-width=".25">
<path d="M65 32h5.1v2.1h-5.1zM216.4 42.5h4.5M216.4 41.2h4.5M218.6 41.2h.1M218.6 42.5h.1M218.6 40.7v.5M218.6 42.5v.7M220.9 42.5h.1M220.9 41.2h.1M102.1 188.8h.1M102.1 190h.1M102.1 188.8h4.5"/>
<path d="M102.1 190h4.5M104.3 190h.1M104.3 188.8h.1M104.3 188v.8M104.3 190v.5M237.9 213.9h4.6M237.9 212.6h4.6M240.2 212.6h.1M240.2 213.9h.1M240.2 212.1v.5M240.2 213.9v.8M242.5 213.9h.1"/>
<path d="M242.5 212.6h.1"/>
</g>
<circle cx="40.6" cy="200.7" r=".49" fill="#f0f"/>
<circle cx="40.6" cy="200.7" r=".49" fill="none" stroke="#f0f" stroke-width=".25"/>
<circle cx="240.2" cy="207" r=".49" fill="#f0f"/>
<circle cx="240.2" cy="207" r=".49" fill="none" stroke="#f0f" stroke-width=".25"/>
<circle cx="115.7" cy="177.8" r=".49" fill="#f0f"/>
<circle cx="115.7" cy="177.8" r=".49" fill="none" stroke="#f0f" stroke-width=".25"/>
<circle cx="42.1" cy="218.5" r=".49" fill="#f0f"/>
<circle cx="42.1" cy="218.5" r=".49" fill="none" stroke="#f0f" stroke-width=".25"/>
<circle cx="42.1" cy="215.9" r=".49" fill="#f0f"/>
<circle cx="42.1" cy="215.9" r=".49" fill="none" stroke="#f0f" stroke-width=".25"/>
<circle cx="211" cy="53.4" r=".49" fill="#f0f"/>
<circle cx="211" cy="53.4" r=".49" fill="none" stroke="#f0f" stroke-width=".25"/>
<circle cx="218.6" cy="35.6" r=".49" fill="#f0f"/>
<circle cx="218.6" cy="35.6" r=".49" fill="none" stroke="#f0f" stroke-width=".25"/>
<circle cx="228.8" cy="35.6" r=".49" fill="#f0f"/>
<circle cx="228.8" cy="35.6" r=".49" fill="none" stroke="#f0f" stroke-width=".25"/>
<circle cx="312.6" cy="66.1" r=".49" fill="#f0f"/>
<circle cx="312.6" cy="66.1" r=".49" fill="none" stroke="#f0f" stroke-width=".25"/>
<circle cx="312.6" cy="68.6" r=".49" fill="#f0f"/>
<circle cx="312.6" cy="68.6" r=".49" fill="none" stroke="#f0f" stroke-width=".25"/>
<circle cx="297.4" cy="55.9" r=".49" fill="#f0f"/>
<circle cx="297.4" cy="55.9" r=".49" fill="none" stroke="#f0f" stroke-width=".25"/>
<circle cx="306.2" cy="55.9" r=".49" fill="#f0f"/>
<circle cx="306.2" cy="55.9" r=".49" fill="none" stroke="#f0f" stroke-width=".25"/>
<circle cx="180.5" cy="58.4" r=".49" fill="#f0f"/>
<circle cx="180.5" cy="58.4" r=".49" fill="none" stroke="#f0f" stroke-width=".25"/>
<circle cx="180.5" cy="61" r=".49" fill="#f0f"/>
<circle cx="180.5" cy="61" r=".49" fill="none" stroke="#f0f" stroke-width=".25"/>
<circle cx="180.5" cy="53.4" r=".49" fill="#f0f"/>
<circle cx="180.5" cy="53.4" r=".49" fill="none" stroke="#f0f" stroke-width=".25"/>
<circle cx="115.7" cy="162.6" r=".49" fill="#f0f"/>
<circle cx="115.7" cy="162.6" r=".49" fill="none" stroke="#f0f" stroke-width=".25"/>
<circle cx="101.8" cy="162.6" r=".49" fill="#f0f"/>
<circle cx="101.8" cy="162.6" r=".49" fill="none" stroke="#f0f" stroke-width=".25"/>
<circle cx="349.4" cy="55.9" r=".49" fill="#f0f"/>
<circle cx="349.4" cy="55.9" r=".49" fill="none" stroke="#f0f" stroke-width=".25"/>
<circle cx="186.9" cy="224.8" r=".49" fill="#f0f"/>
<circle cx="186.9" cy="224.8" r=".49" fill="none" stroke="#f0f" stroke-width=".25"/>
<circle cx="260.5" cy="129.6" r=".49" fill="#f0f"/>
<circle cx="260.5" cy="129.6" r=".49" fill="none" stroke="#f0f" stroke-width=".25"/>
<circle cx="232.6" cy="144.8" r=".49" fill="#f0f"/>
<circle cx="232.6" cy="144.8" r=".49" fill="none" stroke="#f0f" stroke-width=".25"/>
<circle cx="71.3" cy="96.5" r=".49" fill="#f0f"/>
<circle cx="71.3" cy="96.5" r=".49" fill="none" stroke="#f0f" stroke-width=".25"/>
<circle cx="89.1" cy="86.4" r=".49" fill="#f0f"/>
<circle cx="89.1" cy="86.4" r=".49" fill="none" stroke="#f0f" stroke-width=".25"/>
<g font-size="5.3">
<text x="15.7" y="14">Reed Relay</text>
<text x="145" y="14.5">Pressure Sensor</text>
<text x="269.4" y="14.5">Infrared Thermopile Sensor</text>
<text x="15.4" y="67.8">Humidity</text>
<text x="174.2" y="116.1">Digital Microphone</text>
<text x="15.4" y="146.6">Gyroscope and accelerometer</text>
<text x="171.7" y="183.4">Light Sensor</text>
</g>
<text font-size="4.8" x="327.9" y="266">CC2650 SensorTag</text>
<g font-size="3.8">
<text x="333.7" y="275">NN</text>
<text x="333.7" y="282.6">NN</text>
</g>
<g font-size="3.3">
<text x="318.5" y="261.8">Title:</text>
<text x="318.5" y="272">Drawn:</text>
<text x="318.5" y="279.6">Checked:</text>
<text x="318.5" y="287.2">Size:</text>
<text x="348.9" y="287.2">Rev:</text>
<text x="379.4" y="287.2">Sheet:</text>
<text x="328.6" y="289.8">A3</text>
<text x="359.1" y="289.8">1.3.0</text>
<text x="392.1" y="289.8">4</text>
<text x="397.2" y="289.8">of 4</text>
</g>
<g font-size="2.3" fill="#000080">
<text x="65" y="28.8">R11</text>
<text x="47.2" y="30.1">SW3</text>
<text x="65.2" y="31.1">0</text>
<text x="47.2" y="37.7">MK24-A</text>
<text x="193.2" y="40.2">U3</text>
<text x="222.7" y="42.8">C19</text>
<text x="222.7" y="45.8">100nF</text>
<text x="325.3" y="46.6">U4</text>
<text x="352" y="47.8">R50</text>
<text x="352" y="50.4">2.2k</text>
<text x="213.6" y="58">C20</text>
<text x="193.2" y="65.6">BMP280</text>
<text x="213.3" y="63.1">100nF</text>
<text x="301.4" y="63.1">C21</text>
<text x="301.4" y="66.1">100nF</text>
<text x="325.3" y="74.8">TMP007</text>
<text x="39.6" y="83.4">U9</text>
<text x="91.6" y="92.3">C22</text>
<text x="91.4" y="97.4">100nF</text>
<text x="39.6" y="108.8">HDC1000YPA</text>
<text x="237.7" y="126.6">U6</text>
<text x="209.7" y="132.9">R31</text>
<text x="209.7" y="135.5">0</text>
<text x="263.1" y="136.7">C23</text>
<text x="262.8" y="141.8">100nF</text>
<text x="237.7" y="149.4">SPH0641LU4H</text>
<text x="209.7" y="150.7">R32</text>
<text x="209.7" y="153.2">0</text>
<text x="104.3" y="167.2">C25</text>
<text x="49.7" y="168.5">U8</text>
<text x="104.3" y="169.8">100nF</text>
<text x="106.9" y="187.5">C27</text>
<text x="106.9" y="190.1">100nF</text>
<text x="118.3" y="187.5">C26</text>
<text x="118.3" y="190.1">10nF</text>
<text x="197" y="202.8">U7</text>
<text x="242.8" y="211.7">C24</text>
<text x="242.5" y="216.7">100nF</text>
<text x="49.7" y="224.6">MPU-9250</text>
<text x="197" y="231">OPT3001</text>
</g>
<g font-size="2.3">
<text x="226.3" y="29.5">VDD</text>
<text x="29.4" y="33.6">VDD</text>
<text x="44.1" y="32.5">1</text>
<text x="56.6" y="32.5">2</text>
<text x="84" y="33.6">REED</text>
<text x="346.9" y="39.7">VDD</text>
<text x="157.9" y="43.8">SDA</text>
<text x="190.2" y="42.7">3</text>
<text x="190.2" y="45.2">5</text>
<text x="207.7" y="47.8">6</text>
<text x="207.7" y="42.7">8</text>
<text x="157.7" y="53.9">VDD</text>
<text x="158.2" y="51.4">SCL</text>
<text x="190.2" y="52.8">2</text>
<text x="190.2" y="50.3">4</text>
<text x="307.8" y="53.9">SDA</text>
<text x="308" y="51.4">SCL</text>
<text x="320.6" y="52.8">C3</text>
<text x="320.7" y="50.3">B3</text>
<text x="339.8" y="50.3">A3</text>
<text x="190.2" y="57.9">1</text>
<text x="282.1" y="56.5">VDD</text>
<text x="320.6" y="57.9">C1</text>
<text x="339.8" y="55.4">C2</text>
<text x="362.2" y="56.5">TMP RDY</text>
<text x="190.2" y="60.5">7</text>
<text x="320.7" y="65.5">A1</text>
<text x="320.7" y="60.5">B1</text>
<text x="320.7" y="68.1">A2</text>
<text x="14.4" y="87">SDA</text>
<text x="35" y="85.9">A2</text>
<text x="66.7" y="85.9">B1</text>
<text x="94.2" y="87">VDD</text>
<text x="14.7" y="92">SCL</text>
<text x="35" y="90.9">A1</text>
<text x="66.7" y="90.9">D2</text>
<text x="66.7" y="96">C1</text>
<text x="66.7" y="98.6">D1</text>
<text x="75.1" y="97.1">VDD</text>
<text x="35" y="103.6">B2</text>
<text x="66.7" y="103.6">C2</text>
<text x="252.2" y="129">5</text>
<text x="275.8" y="130.1">MIC PWR</text>
<text x="174.7" y="137.8">DP7/AUDIO CLK</text>
<text x="234.6" y="134.1">2</text>
<text x="234.6" y="136.7">4</text>
<text x="252.2" y="139.2">1</text>
<text x="234.6" y="144.3">3</text>
<text x="179.8" y="155.5">AUDIO DI</text>
<text x="132.3" y="163.2">MPU PWR</text>
<text x="18" y="173.3">MPU INT</text>
<text x="45.4" y="172.2">12</text>
<text x="76.9" y="172.2">13</text>
<text x="19.5" y="178.6">SDA HP</text>
<text x="45.4" y="179.8">23</text>
<text x="45.4" y="177.3">24</text>
<text x="76.9" y="177.3">8</text>
<text x="19.3" y="181.2">SCL HP</text>
<text x="45.4" y="184.9">22</text>
<text x="76.9" y="184.9">10</text>
<text x="18" y="186">MPU PWR</text>
<text x="45.4" y="187.5">11</text>
<text x="45.4" y="192.5">21</text>
<text x="46.7" y="195.1">7</text>
<text x="76.9" y="192.5">1</text>
<text x="76.9" y="197.6">2</text>
<text x="90.4" y="193.6">MPU PWR</text>
<text x="46.7" y="200.2">9</text>
<text x="76.9" y="200.2">3</text>
<text x="76.9" y="202.7">4</text>
<text x="45.4" y="205.2">19</text>
<text x="76.9" y="207.8">6</text>
<text x="76.9" y="205.2">5</text>
<text x="175.5" y="207.6">SCL</text>
<text x="194" y="206.5">4</text>
<text x="224.2" y="206.5">1</text>
<text x="246.6" y="207.6">VDD</text>
<text x="45.4" y="215.4">18</text>
<text x="45.4" y="210.3">20</text>
<text x="76.9" y="210.3">14</text>
<text x="76.9" y="212.9">15</text>
<text x="76.9" y="215.4">16</text>
<text x="179.3" y="215.2">VDD</text>
<text x="194" y="214.1">2</text>
<text x="224.2" y="214.1">6</text>
<text x="232.4" y="215.2">SDA</text>
<text x="45.4" y="217.9">25</text>
<text x="76.9" y="217.9">17</text>
<text x="194" y="221.7">3</text>
<text x="224.2" y="221.7">5</text>
<text x="194" y="224.3">7</text>
<text x="318.5" y="294">Date:</text>
<text x="354" y="294">Thursday, April 16, 2015</text>
</g>
<g font-size="2.3" fill="#004080">
<text x="194.5" y="44.3">SDI VDD</text>
<text x="194.5" y="46.8">SDO</text>
<text x="194.5" y="51.9">SCK</text>
<text x="197.4" y="49.4">VDDIO</text>
<text x="326.6" y="51.9">SCL</text>
<text x="333.9" y="51.9">V+</text>
<text x="194.5" y="59.5">GND</text>
<text x="194.5" y="54.4">CSB</text>
<text x="326.6" y="54.4">SDA</text>
<text x="326.6" y="59.5">ADR0</text>
<text x="328.2" y="57">nALERT</text>
<text x="194.5" y="62.1">GND</text>
<text x="326.6" y="62.1">ADR1</text>
<text x="326.6" y="67.1">DGND</text>
<text x="326.6" y="69.7">AGND</text>
<text x="40.8" y="87.5">SDA</text>
<text x="58.9" y="87.5">VDD</text>
<text x="40.8" y="92.5">SCL</text>
<text x="56" y="92.5">nDRDY</text>
<text x="57.6" y="97.6">ADR0</text>
<text x="57.6" y="100.2">ADR1</text>
<text x="40.8" y="105.2">GND</text>
<text x="58.7" y="105.2">DNC</text>
<text x="244.3" y="130.6">VDD</text>
<text x="239" y="135.7">SELECT</text>
<text x="239" y="138.3">CLOCK</text>
<text x="243" y="140.8">DATA</text>
<text x="239" y="145.9">GND</text>
<text x="51" y="173.8">INT</text>
<text x="69" y="173.8">VDD</text>
<text x="51" y="178.9">SDA/SDI</text>
<text x="66.6" y="178.9">VDDIO</text>
<text x="51" y="181.4">SCL/SCLK</text>
<text x="51" y="189.1">FSYNC</text>
<text x="51" y="186.5">nCS</text>
<text x="64.1" y="186.5">REGOUT</text>
<text x="51" y="194.1">AUX_DA</text>
<text x="51" y="196.7">AUX_CL</text>
<text x="65.1" y="194.1">RESV_1</text>
<text x="51" y="201.8">AD0/SDO</text>
<text x="68" y="199.2">NC_2</text>
<text x="68" y="201.8">NC_3</text>
<text x="51" y="206.8">RESV_19</text>
<text x="68" y="209.4">NC_6</text>
<text x="68" y="204.3">NC_4</text>
<text x="68" y="206.8">NC_5</text>
<text x="198.3" y="208.1">nCLK</text>
<text x="216.4" y="208.1">VDD</text>
<text x="51" y="211.9">RESV_20</text>
<text x="66.7" y="211.9">NC_14</text>
<text x="66.7" y="214.5">NC_15</text>
<text x="198.3" y="215.7">ADDR</text>
<text x="215.1" y="215.7">DATA</text>
<text x="51" y="217">GND</text>
<text x="51" y="219.5">EGP</text>
<text x="66.7" y="217">NC_16</text>
<text x="66.7" y="219.5">NC_17</text>
<text x="198.3" y="223.4">GND</text>
<text x="198.3" y="225.9">EGP/GND</text>
<text x="216.3" y="223.4">nINT</text>
</g>
<g font-size="1.8">
<text x="44.2" y="1.9">1</text>
<text x="127.1" y="1.9">2</text>
<text x="210.1" y="1.9">3</text>
<text x="293" y="1.9">4</text>
<text x="376" y="1.9">5</text>
<text x=".8" y="40.6">A</text>
<text x="418.2" y="40.6">A</text>
<text x=".8" y="113.6">B</text>
<text x="418.2" y="113.6">B</text>
<text x=".8" y="186.6">C</text>
<text x="418.2" y="186.6">C</text>
<text x=".8" y="259.5">D</text>
<text x="418.2" y="259.5">D</text>
<text x="44.2" y="296.3">1</text>
<text x="127.1" y="296.3">2</text>
<text x="210.1" y="296.3">3</text>
<text x="293" y="296.3">4</text>
<text x="376" y="296.3">5</text>
</g>
</svg>
